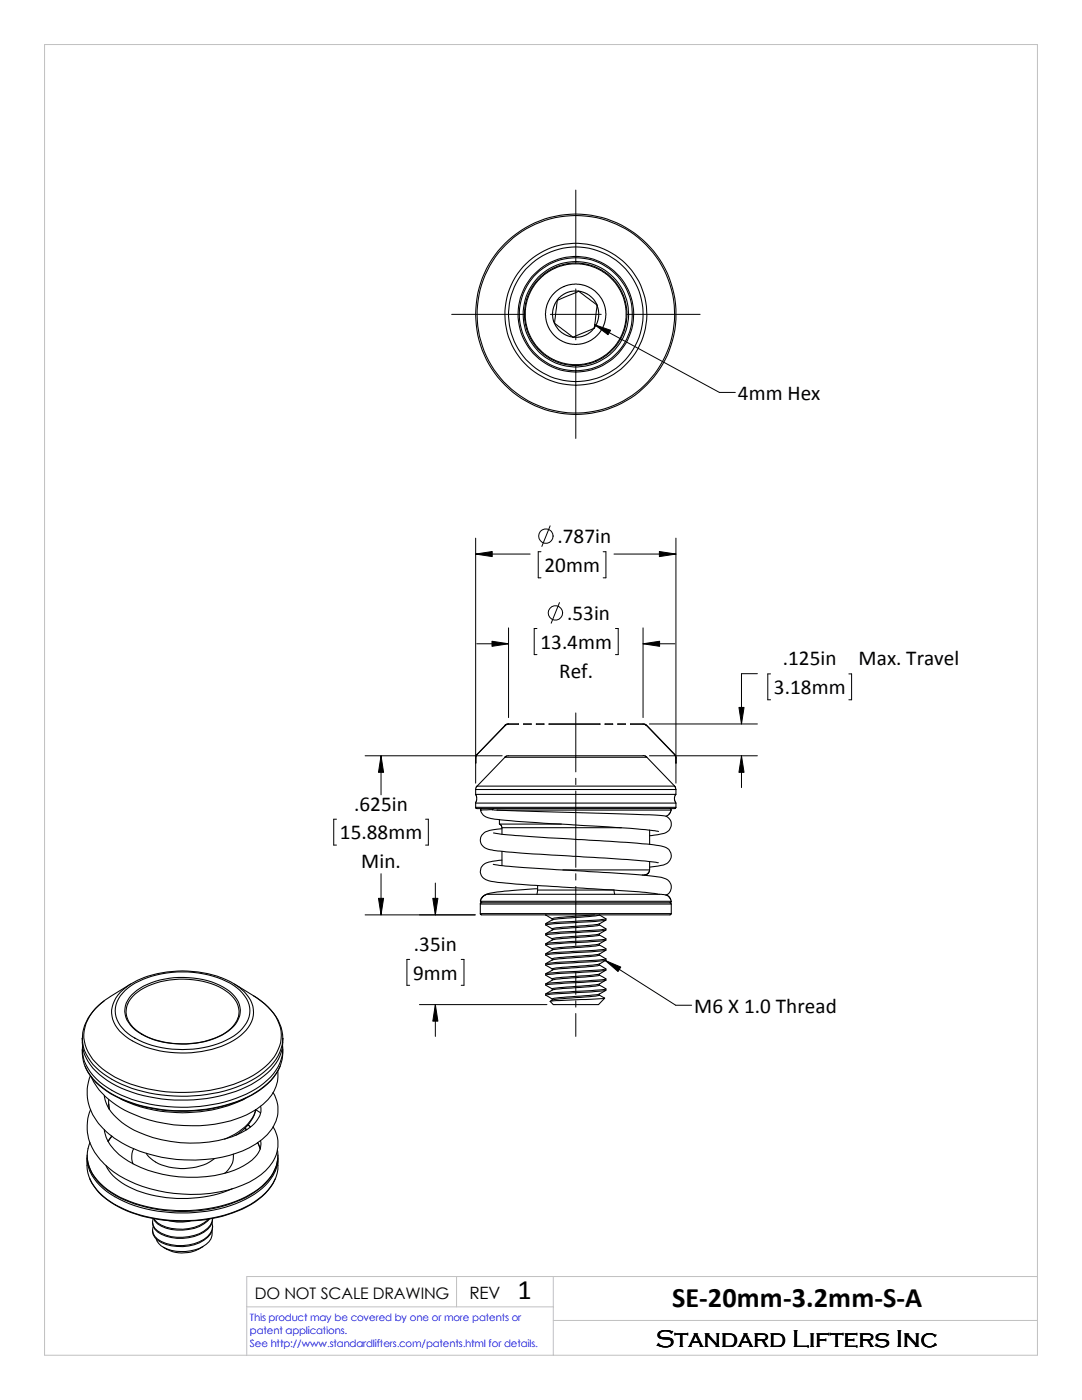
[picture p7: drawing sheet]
<svg xmlns="http://www.w3.org/2000/svg" width="216mm" height="279mm" viewBox="0 0 216 279" stroke-linecap="round" stroke-linejoin="round" font-family="sans-serif">
<path d="M8.9 8.9h198.1v261.6h-198.1zM91.1 254.8v6M110.4 254.8v15.7M207 254.8h-157.8v15.7M49.2 260.8h61.2M110.4 263.5h96.6" fill="none" stroke="#c0c0c0" stroke-width=".2"/>
<g fill="none" stroke="#000" stroke-width=".21">
<path d="M111.2 59.9l-.5 4.6M111.2 59.9l-.5 .7-.4 1.5v1.2l.3 1.2M112.5 57.2l1-.3 1.2-.2 2.2 .3 1.9 1.1 .6 .7 .9 1.3 .4 1.2 .2 1.2-.3 2.2-1.1 1.9-.7 .7-1.3 .9-1.2 .4-1.2 .1-2.2-.3-1.9-1.1-.7-.6-.9-1.4-.4-1.2-.2-1.2 .4-2.2 1.1-1.9 1.2-1.1 1.1-.5M115.4 58.1l1.1 .2 1 .5 1 1 .7 1.1M115.5 58.1l3.7 2.8M115.5 58.1h-1.2l-1.4 .4-.9 .6-.8 .8M115.5 58.1l-4.3 1.8M110.7 64.5l.6 1.1 .9 .9 1.1 .6 1 .2M110.7 64.5l3.6 2.8M118.6 65.5l-4.3 1.8M118.6 65.5l-.7 .8-.9 .5-1.1 .4-1.6 .1M118.8 72l-2.3 .7-2.4 .1-2-.4-1.4-.5-2.1-1.2-1.3-1.3-.8-1.1-1-1.8-.6-2.2-.1-2.4 .4-1.9 .5-1.4 1.2-2.1 1.3-1.3 1.1-.9 1.7-.9 2.3-.7h2.4l1.9 .3 1.4 .5 2.1 1.3 1.3 1.2 .9 1.2 .9 1.7 .6 2.2 .1 2.4-.3 1.9-.5 1.4-1.3 2.2-1.3 1.3-1.1 .8-1.6 .9"/>
<path d="M118.9 72.1l1.5-.7 1.4-1.2 1.4-1.6 1.1-2 .6-1.7 .2-1.6-.2-2.5-.6-2-.8-1.6-1-1.4-1.7-1.4-2-1.1-1.8-.6-1.5-.2-2.5 .2-2 .6-1.6 .8-1.5 1.1-1.4 1.6-1.1 2-.5 1.8-.3 1.5 .2 2.5 .6 2 .8 1.6 1.1 1.4 1.7 1.5 2 1.1 1.7 .5 2.8 .2 1.8-.3 1.6-.5M119.1 60.9l.3 1 .1 1.3-.3 1.2-.6 1.1M119.2 60.9l-.6 4.6M94.9 158.5l.2 .5v.7l-.2 .5M94.9 151.3v1M94.9 157.6v.9M94.9 157.6h40M94.9 152.3h.1M95.2 156.9l-.2 .2-.1 .5M100.8 151.1h28.3M100.8 144.7l.6-.3 2.1 .1h-2.3l-.3 .2-5.8 5.9-.1 .7v-.6zM100.8 151.1l-5.6 5.8"/>
<path d="M104.5 144.5h1.5zM107 144.5h1.5zM109.6 144.5h10.1zM120.7 144.5h1.6zM123.3 144.5h1.5zM128.3 150.8h-27.1l-.4 .3M128.3 150.8h.4l.4 .3M129 144.8l-.4-.3h-2.8h2.8l.3 .1 5.8 6.1 .2 .4v1.2l-.2-1.6-5.7-5.9M129.1 151.1l5.5 5.8h-39.4M134.6 156.9l.3 .7M134.8 158.5l-.2 1.1 .3 .7M134.9 157.6v.9h-40"/>
<path d="M94.9 161.1l.3 .3h39.4l.3-.3M94.9 161.1h40M95.8 179.8l.4-.8 1-.5h34.8l1.2 .2 .5 .5 .2 .7h-38M95.9 161.7a2.44 2.44 0 0 0 2.4 1.7l4.7 .5 14.3 .9a147.7 147.7 0 0 1 13.6 1.1h.5M95.9 161.7h.1M95.9 179.9h.1M95.9 179.9v.1l.2 .2M95.9 179.8v.1M96.1 161.4h-.1l-.1 .2M98.3 161.6l-2.4 .1M98.3 161.6l.9 .1M98.4 172.5a382.3 382.3 0 0 0 22 1.6l7.1 .5 3.8 .4a2.4 2.4 0 0 1 2.6 2.2 1.82 1.82 0 0 1-.8 1.4l-.2 .1"/>
<path d="M98.5 166.2a405.1 405.1 0 0 0 24.2 1.8l6.4 .4 2.8 .4a1.95 1.95 0 0 1 2 2 1.95 1.95 0 0 1-2 1.9l-2.3 .4M98.5 161.4l-.2 .2M99.2 161.7l30.3 .9 3.4 .3M99.7 164.5l.3 .2 .2 .5M99.7 163.6v.9M99.7 164.5h12.3M100.2 165.4a5.6 5.6 0 0 0-3.8 1 1.93 1.93 0 0 0-.3 2.1 1.93 1.93 0 0 0 1.7 1.1h.4a257.6 257.6 0 0 0 20.2 1.5l6.8 .4 6.2 .7M100.2 171.7a7.8 7.8 0 0 0-3.8 .9 1.83 1.83 0 0 0-.5 1.9 1.83 1.83 0 0 0 1.6 1.3l1.9 .3 3.6 .3 13.3 .8a158.5 158.5 0 0 1 15.1 1.3M100.2 165.2v1.3M100.2 169.9v2.9M100.2 165.2h23.8M107.3 177.4a53.4 53.4 0 0 0-10.3 1.1l-.6 .4-.3 .5"/>
<path d="M107.3 177.6l-.2 .9M107.3 177.6h15.2l.2 .9M107.3 176.7v.9M112.3 173.6h17.3M129.6 173.6l-.1 .6-.3 .3-1.1 .1M129.6 165.7v2.8M129.6 171.9v1.7M132.9 162.9a1.85 1.85 0 0 1 1 2.1 1.85 1.85 0 0 1-1.9 1.4l-2.4 .4M133.7 161.3l.2 .4h-34.7M133.9 161.6l-.3 .7-.7 .6M133.9 179.9l-.2 .3M134.9 160.3h-40v.8"/>
<path d="M134.9 160.3v.8M20.7 199.8a9.4 9.4 0 0 0-4.3 7.5M25 197.7a17.6 17.6 0 0 1 12.5-3.7 17 17 0 0 1 10.4 3.7 5.1 5.1 0 0 1 1.3 6.4 10.9 10.9 0 0 1-6.7 4.5 20.8 20.8 0 0 1-16.3-1.8 5.9 5.9 0 0 1-3-6.3 6.4 6.4 0 0 1 1.8-2.8zM26.1 196.4l-4.1 2.5a10.5 10.5 0 0 0-5.2 6.8 7.9 7.9 0 0 0 2.9 7 22.5 22.5 0 0 0 12.1 5 29.4 29.4 0 0 0 19.6-3.7 9.2 9.2 0 0 0 4.7-7.4 8.7 8.7 0 0 0-4.1-6.9l-5.2-3.3M26.2 198.6a14.3 14.3 0 0 1 10.5-3.5 14.3 14.3 0 0 1 9.7 3.2 4.6 4.6 0 0 1-.8 7.5 17.5 17.5 0 0 1-15 1.7 8.2 8.2 0 0 1-5.5-4.5 4.3 4.3 0 0 1 1.1-4.4zM28.7 195.1a22.7 22.7 0 0 1 15.4 0M44.2 195.1a10 10 0 0 1 6 5.1 5.3 5.3 0 0 1-1.6 6 16.9 16.9 0 0 1-10.4 3.9 20.1 20.1 0 0 1-13.2-3.3 5.7 5.7 0 0 1-2.4-6.4 9.4 9.4 0 0 1 5.7-5.1l.3-.1M50.5 198.7a10.9 10.9 0 0 1 5.9 7.8v.8M95.8 182.3l.3 .3h37.6l.2-.3M95.8 180.4h38.1M95.8 182.3h38.1M95.8 180.4v1.9"/>
<path d="M108.9 182.6h.1M108.9 184.4v.2M108.9 186.4v.2M108.9 188.3v.3M108.9 190.4v.2M108.9 192.4v.2M108.9 194.4v.2M108.9 196.3v.3M108.9 198.4v.2M108.9 186.6l1.3 .8M108.9 190.4l1.5-.3 8.4-.4 2.1-.3v.3h-.4l-7.9 .5a10.8 10.8 0 0 0-3.7 .4l1.3 .8M108.9 192.7l1.3 .7"/>
<path d="M108.9 194.6l1.3 .8M108.9 196.6l1.3 .8M108.9 198.4l1.5-.3 7.7-.4 2.8-.3v.2l-.4 .1-7.9 .5a10.8 10.8 0 0 0-3.7 .4l1.3 .8M108.9 184.3l1.7-.8 8.2-.7 .8-.2 1.3 .8-1.4 .2-8.5 .5zM108.9 188.3l1.4-.8 .7-.1 7.8-.6a1.97 1.97 0 0 1 2.1 .5l-.8 .2-9.7 .6zM108.9 194.4l2.9-.4 7.7-.4 1.4-.2v.2l-1.4 .2-8.5 .5-2.1 .3M108.9 192.4l2.1-.3 8.5-.5 1.4-.3v.3l-.4 .1-10.1 .7-1.5 .2M109 182.6l1.2 .8M110.2 185.4v.2M110.2 187.4v.2M110.2 189.4v.2M110.2 193.4v.2"/>
<path d="M110.2 195.4v.2M110.2 197.4v.2M110.2 197.6l-1.3 .7M110.2 199.6l-.4 .3 10.8-.7-1.2 1.3h-9l-.6-.6M118.6 182.6l-7 .5-1.4 .2v.3M119.5 198.4l-2 .3-6.9 .5-.4 .1v.3M119.5 196.4l-2 .3-5.9 .4-1.4 .3M119.5 194.4l-2 .3-6.5 .5-.8 .2M119.5 188.4l-2 .3-5.9 .4-1.4 .3M119.5 186.4l-2 .3-6.5 .5-.8 .2M119.6 184.4l-.1 .3-1.3 .2-7.6 .6-1.7 .9 2.9-.4 7.7-.4 1.4-.2-1.3-.8M119.6 188.6l-.8 .2-8.2 .7-1.7 .8"/>
<path d="M119.6 190.6l-2.1 .3-6.9 .6-1.7 .8M119.6 192.4l-.1 .3-1.3 .2-7.6 .6-1.7 .8M119.6 194.6l1.3 .8-.8 .1-7.5 .5-3.7 .3 1.3-.7M119.6 198.6l1 .6M119.6 196.6l1.3 .7M119.6 192.6l1.3 .7M119.6 190.6l1.3 .7M119.6 188.6l1.3 .7M119.6 198.4v.2l-.8 .2-8.5 .8M119.6 196.6l-.8 .2-6.5 .5-2 .3M119.6 194.6l-1.4 .3-5.9 .4-2 .3M119.6 186.4v.2"/>
<path d="M119.6 188.4v.2M119.6 190.4v.2M119.6 194.4v.2M119.6 196.4v.2M120.9 197.7l-1.3 .7M120.9 195.6l-1.3 .8M120.9 193.6l-1.3 .8M120.9 191.6l-1.6 .9-5.3 .4a11.1 11.1 0 0 0-3.8 .5M120.9 189.7l-1.6 .8-7.7 .6-1.4 .2v.3M120.9 187.6l-1.4 .8M120.9 185.6l-1.4 .8M120.9 183.6l-1.6 .9-8.3 .7-.8 .2"/>
<path d="M120.9 183.3v.3l-2.1 .3-8.4 .5-1.5 .2 1.3 .8M120.9 187.4v.2l-.4 .1-7.9 .5-3.7 .4 1.3 .8M120.9 195.4v.2l-.4 .1-7.9 .5-3.7 .4M120.9 185.4v.2l-1.4 .2-7.7 .5-2.9 .3M133.7 180.2h-37.8l-.1 .2M133.7 180.2l.2 .2M133.9 180.4v1.9M16.4 207.3a9.5 9.5 0 0 0 5 7.5 29.5 29.5 0 0 0 19.8 3.6 22.9 22.9 0 0 0 12.1-5 8.5 8.5 0 0 0 3.1-6.1M16.4 209.4a8.4 8.4 0 0 0 3.5 7.2 25.5 25.5 0 0 0 14.9 5.1 28.4 28.4 0 0 0 17.1-4.2 9.1 9.1 0 0 0 4.5-7.4v-.7M16.4 207.2a8.9 8.9 0 0 0 4.2 7.9 26.8 26.8 0 0 0 16.8 4.4 27.4 27.4 0 0 0 14.5-4.2 9.4 9.4 0 0 0 4.5-7.3v-.8M16.5 208.7a8.7 8.7 0 0 0 4.1 7.8 28.3 28.3 0 0 0 18.1 4.4 25.4 25.4 0 0 0 13.9-4.7 8.6 8.6 0 0 0 3.8-7.5M17 212.9a13.7 13.7 0 0 0 7.8 6.7 31.5 31.5 0 0 0 25.6-1.1 11.8 11.8 0 0 0 5.4-5.6"/>
<path d="M18 214.7a9.9 9.9 0 0 0 3.3 11.2 23.1 23.1 0 0 0 12.4 5.3 26.1 26.1 0 0 0 17.4-2.9 8.1 8.1 0 0 0 4.4-7.4l-.3-1.1-.7-1.8M20.8 218.6a7 7 0 0 0 2.9 4.9 21.5 21.5 0 0 0 12.3 4.5 22.5 22.5 0 0 0 13.2-2.5 4.9 4.9 0 0 0 2.9-4.4l-.1-.3M21.7 219.4l.1 2M24.1 219.3a23.2 23.2 0 0 0 8.3 2.5M25.4 203.2a8.2 8.2 0 0 0 5.7 4.4 18 18 0 0 0 14-1.6l1.5-1.3 .9-1.5M25.4 203.2a4.5 4.5 0 0 1 2.1-5.2 17 17 0 0 1 14.6-1.7 8 8 0 0 1 5.4 4.4 3.6 3.6 0 0 1 0 2.5M49 219.2a28.4 28.4 0 0 1-16.6 2.6M55.4 213.8a7 7 0 0 1-2.9 6.6 21.8 21.8 0 0 1-14.3 4.3 25.9 25.9 0 0 1-16.4-5.2 13 13 0 0 1-3.6-4.6M17.4 231.1a8.7 8.7 0 0 0 3.9 8.2 27.2 27.2 0 0 0 17.6 4.2 24.6 24.6 0 0 0 12.6-4.2 8.5 8.5 0 0 0 4-8.2M17.4 230.5a8.3 8.3 0 0 0 3.9 7.3 24.7 24.7 0 0 0 13.9 4.3 27.1 27.1 0 0 0 15.6-3.8 9.7 9.7 0 0 0 4.7-6.5v-1.3M17.9 228a7.1 7.1 0 0 0 2.1 8.1 21.8 21.8 0 0 0 12.8 5.3 27.5 27.5 0 0 0 18.8-4.1 8.3 8.3 0 0 0 3.8-7.5v-.2M17.9 235.3a12.1 12.1 0 0 0 6.4 5.9 29.9 29.9 0 0 0 25.8-.8 11.2 11.2 0 0 0 4.8-5.1"/>
<path d="M18.1 221.4a9.7 9.7 0 0 0 2.7 10.9 24.2 24.2 0 0 0 15.6 6 23.5 23.5 0 0 0 15.7-3.9 7.6 7.6 0 0 0 3.3-7.3l-.9-2.2M20.8 225.5a8 8 0 0 0 3.8 5.6 25.4 25.4 0 0 0 23.1 2 6.8 6.8 0 0 0 4.3-4.1v-1.4M21.2 232.6a9.3 9.3 0 0 0 5.3 4.6 26 26 0 0 0 19.9 0M21.7 220.3l.1 1M22.3 226.7l-.8 1.1M22.4 226.8l-.8 1M26.7 229.2a3.8 3.8 0 0 0-.2 3.1M29.2 230.2a7 7 0 0 0 5.3 2.8 10.7 10.7 0 0 0 8.3-1.8M46.6 230.3a4.3 4.3 0 0 1-1.8 3.8M48.8 225.2l.3 .3M48.9 225.1l.3 .3M49.5 224.5l.5 .4z"/>
<path d="M51 221.5a8.5 8.5 0 0 1-5 5.3l-1.2 .5M51.1 221.5l.9 .6M51.1 221.5a8.2 8.2 0 0 1-4.1 5.1M51.4 228l.5 1.3M55.4 231.6a8.7 8.7 0 0 1-4 5.9 25.6 25.6 0 0 1-15.5 4.3 26.5 26.5 0 0 1-14.4-4.2 9.3 9.3 0 0 1-4-5.9M30.7 243.2a5.4 5.4 0 0 0 4.6 2.1 7.9 7.9 0 0 0 6.3-2M33.7 243.6a9 9 0 0 0 4.2 .1M40.5 248.8a7.3 7.3 0 0 1-7.9 .1M41.8 243.3a6.9 6.9 0 0 1-5.3 2.2 6.8 6.8 0 0 1-5.6-1.8l-.3-.5a1.94 1.94 0 0 0 .9 2.5 8.9 8.9 0 0 0 9.9-.6l.6-.6 .3-.7 .1-.6a3.5 3.5 0 0 1-2.6 3.2 8.9 8.9 0 0 1-8.3-.5 2.28 2.28 0 0 1-1.1-2M42.3 245.7a2.81 2.81 0 0 1-1.8 3.1 8.6 8.6 0 0 1-8.4-.2l-.8-.9-.1-.5M42.3 244a2.77 2.77 0 0 1-1.6 3.4 9.1 9.1 0 0 1-9.2-.1 2.07 2.07 0 0 1-.9-2.5M42.4 244.7a2.85 2.85 0 0 1-1.7 2.8 9 9 0 0 1-9.2 0 2.28 2.28 0 0 1-1.1-2"/>
<circle cx="114.9" cy="62.7" r="13.4"/>
<circle cx="114.9" cy="62.7" r="20"/>
<circle cx="114.9" cy="62.7" r="19.7"/>
<circle cx="114.9" cy="62.7" r="10.5"/>
<circle cx="114.9" cy="62.7" r="14.2"/>
<circle cx="114.9" cy="62.7" r="11.5"/>
<circle cx="114.9" cy="62.7" r="11.3"/>
</g>
<g fill="none" stroke="#000" stroke-width=".2">
<path d="M114.9 37.9v14.7M114.9 57.7v10.1M90.1 62.7h14.6M109.8 62.7h10.2M114.9 72.9v14.6M118.7 64.8l3.1 1.1-.5 .9zM118.7 64.8l24.9 13.5h3.1M125.1 62.7h14.6M94.9 110.6l3.3-.5v1zM94.9 110.6h10.9M94.9 107.4v48.9M107.9 110.1h-.5v5.2h.5"/>
<path d="M109.8 104.9l-1.7 4.2M120.4 110.1h.5v5.2h-.5M122.5 110.6h12.4M131.6 110.1l3.3 .5-3.3 .5zM134.9 107.4v48.9M95.1 128.5h6.4M98.2 128l3.3 .5-3.3 .5zM101.5 125.3v17.9M107.1 125.4h-.5v5.2h.5M111.6 120.3l-1.6 4.1M122.8 125.4h.6v5.2h-.6M128.3 128.5l3.3-.5v1z"/>
<path d="M128.3 125.3v17.9M128.3 128.5h6.4M151.1 134.5h-3.1v10M153.8 134.5h-.6v5.2h.6M169.4 134.5h.5v5.2h-.5M72.9 150.8h27.3M76 150.8l.5 3.3h-1zM76 150.8v7.8M114.9 142.3v11.8M114.9 155.3v1.3M114.9 157.9v15.2M129.6 144.5h21.5"/>
<path d="M129.6 150.8h21.5M147.4 141.2h1.1l-.5 3.3zM148 150.8l.5 3.3h-1.1zM148 150.8v6.4M67.1 163.5h-.5v5.2h.5M75.5 179.3h1l-.5 3.3zM76 174.4v8.2M84.9 163.5h.6v5.2h-.6M86.4 179.3h1l-.5 3.3zM86.9 176.2v6.4M114.9 174.4v1.2M114.9 176.9v11.8"/>
<path d="M72.9 182.6h21.9M81.7 191.5h-.5v5.1h.5M92 191.5h.6v5.1h-.6M114.9 193.9v4.6M114.9 199.7v1.3M120.8 191.7l3.1 1.3-.6 .9zM120.8 191.7l14 8.9h3.2M83.7 200.5h25.4M86.9 200.5l.5 3.3h-1zM86.9 200.5v6.3M114.9 202.3v4.5"/>
<circle cx="108.9" cy="107" r="1.44"/>
<circle cx="110.8" cy="122.3" r="1.44"/>
</g>
<path d="M118.7 64.8l3.1 1.1-.5 .9zM94.9 110.6l3.3-.5v1zM131.6 110.1l3.3 .5-3.3 .5zM98.2 128l3.3 .5-3.3 .5zM128.3 128.5l3.3-.5v1zM76 150.8l.5 3.3h-1zM147.4 141.2h1.1l-.5 3.3zM148 150.8l.5 3.3h-1.1zM75.5 179.3h1l-.5 3.3zM86.4 179.3h1l-.5 3.3zM120.8 191.7l3.1 1.3-.6 .9zM86.9 200.5l.5 3.3h-1z" fill="#000"/>
<g font-size="5.6">
<text x="103.3" y="259.2">1</text>
<text x="134.1" y="260.9">SE-20mm-3.2mm-S-A</text>
</g>
<text font-size="4.9" x="130.9" y="268.7">Standard Lifters Inc</text>
<g font-size="4.2">
<text x="147.2" y="79.9">4mm Hex</text>
<text x="111.3" y="108.5">.787in</text>
<text x="108.6" y="114.2">20mm</text>
<text x="113.2" y="123.8">.53in</text>
<text x="107.8" y="129.5">13.4mm</text>
<text x="111.6" y="135.2">Ref.</text>
<text x="156.2" y="132.8">.125in</text>
<text x="171.3" y="132.7">Max. Travel</text>
<text x="154.4" y="138.5">3.18mm</text>
<text x="70.7" y="161.8">.625in</text>
<text x="67.8" y="167.5">15.88mm</text>
<text x="72.1" y="173.2">Min.</text>
<text x="82.6" y="189.8">.35in</text>
<text x="82.4" y="195.5">9mm</text>
<text x="138.5" y="202.2">M6 X 1.0 Thread</text>
</g>
<text font-size="3.4" x="93.7" y="259.2">REV</text>
<text font-size="3.2" x="50.8" y="259.2">DO NOT SCALE DRAWING</text>
<g font-size="2" fill="#00f">
<text x="49.9" y="263.7">This product may be covered by one or more patents or</text>
<text x="49.9" y="266.2">patent applications.</text>
<text x="49.9" y="268.7">See http://www.standardlifters.com/patents.html for details.</text>
</g>
</svg>
